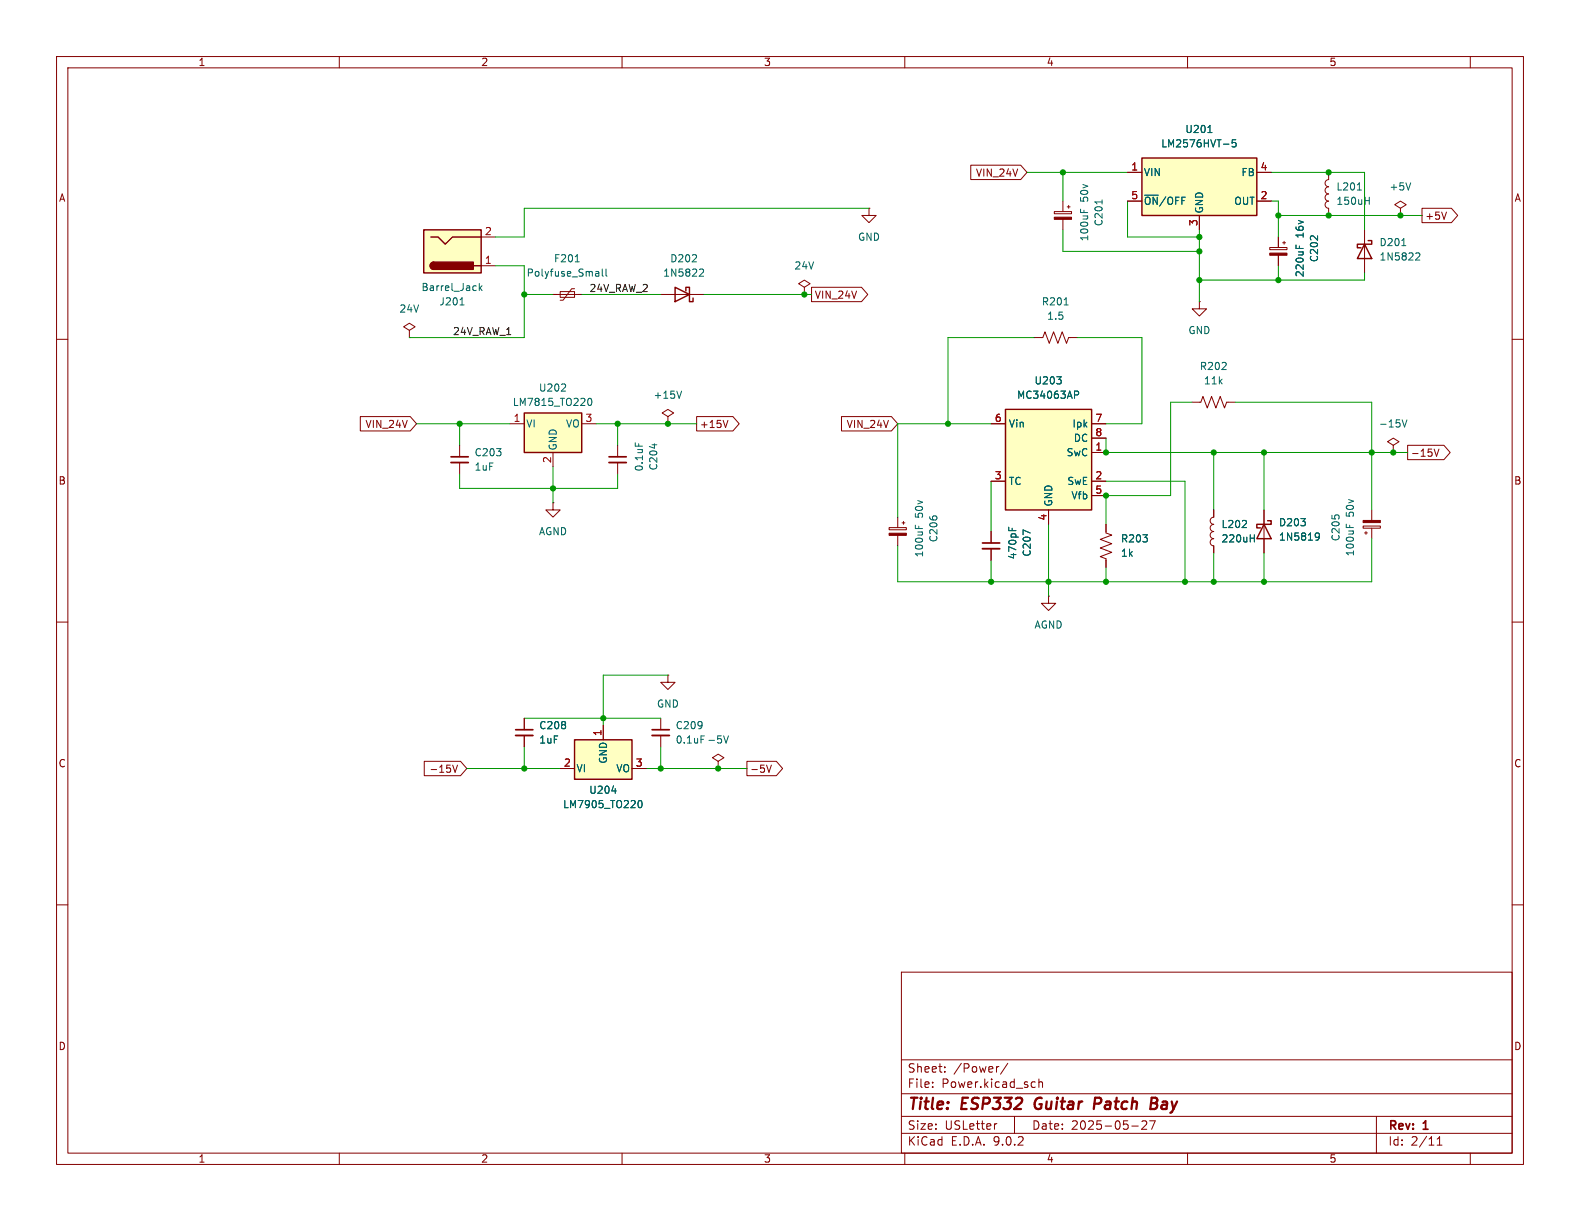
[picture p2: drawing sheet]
<svg xmlns="http://www.w3.org/2000/svg" width="279mm" height="216mm" viewBox="0 0 279 216" stroke-linecap="round" stroke-linejoin="round" font-family="sans-serif">
<g fill="none" stroke="#840000" stroke-width=".18">
<path d="M10 10h259.4v195.9h-259.4zM12 12h255.4v191.9h-255.4zM60 10v2M110 10v2M160 10v2M210 10v2M260 10v2M10 60h2M267.4 60h2M175.3 94v2M175.3 97v2.1M10 110h2"/>
<path d="M267.4 110h2M10 160h2M159.4 171.9h108v32h-108zM267.4 160h2M159.4 197.4h108M159.4 193.4h108M159.4 187.4h108M164.9 192.1v.2M164.9 191.4v.1M167.1 189.4v.2M167.1 188.7v.1M176.3 198.7l-.3 .1"/>
<path d="M176.6 188.6l-.2 .1M178.2 188l-1.3 1.9M179.4 197.4v3M182.6 191.3l.5 .1M183.1 192.2l-.5 .1M183.7 191.4l.2-.1 .4 .1 .1 .9M183.7 190.8v1.5M200.1 199.1h1.2M201.9 198.3l.6-.1 .2 .1 .1 .3-.9 1.1h.9M203.3 198.2h1l-.7 1.5M243.4 197.4v6.5M60 203.9v2"/>
<path d="M110 203.9v2M159.4 200.4h108M160 203.9v2M210 203.9v2M254.1 202.5h.9M254.1 201.4l.5-.4v1.5M260 203.9v2"/>
</g>
<path d="M183.2 194.4a1.27 1.27 0 0 0 0 1.6M194.4 194.1h-.7l-.3 2M194.5 195.1l-1 .1M203.5 195.1h.7M203.7 194.1h.6a.49 .49 0 0 1 .4 .5 .49 .49 0 0 1-.5 .5M204.2 195.1l.3 .1a.58 .58 0 0 1-.3 .9h-.8" fill="none" stroke="#840000" stroke-width=".4"/>
<path d="M173.7 96h3.1" fill="none" stroke="#840000" stroke-width=".3"/>
<path d="M173.7 97h3.1" fill="none" stroke="#840000" stroke-width=".33"/>
<path d="M178.4 93.2v.6M179 93.4v.4M182.2 94.3l-1.3-.6v.9" fill="none" stroke="#006464" stroke-width=".18"/>
<path d="M177.8 72.4h15.2v17.8h-15.2z" fill="#ffffc2"/>
<path d="M119.4 50.8l2.5 1.3-2.5 1.2zM121.3 51.4v-.6h.6v2.5h.7v-.6M177.8 72.4h15.2v17.8h-15.2z" fill="none" stroke="#840000" stroke-width=".25"/>
<g fill="none" stroke="#840000" stroke-width=".18">
<path d="M153.7 36.8v1.3h1.2l-1.2 1.3-1.3-1.3h1.3M153.7 36.8h.1M186.4 37.4h3.1v.4h-3.1zM188 35.6v1.8M188 38.8v1.8M188.7 36.6h.5M189 36.3v.5M234.9 35.6a.63 .63 0 0 0-.6 .6 .63 .63 0 0 0 .6 .6v1.3M234.9 30.5v1.3a.64 .64 0 0 0-.6 .6 .64 .64 0 0 0 .6 .6 .64 .64 0 0 0-.6 .7 .64 .64 0 0 0 .6 .6 .63 .63 0 0 0-.6 .6 .63 .63 0 0 0 .6 .7M247.6 36.8l1.1-.6-1.1-.6-1 .6 1 .6v1.3M247.6 38.1h.1M116.8 52.1h7.7"/>
<path d="M142.2 50.8l1.1-.6-1.1-.7-1 .7 1 .6v1.3M142.2 52.1h.1M175.3 74.9h2.5M193 74.9h2.6M193 77.5h2.6M175.3 85.1h2.5M185.4 90.2v2.5M193 85.1h2.6M193 80h2.6M193 87.6h2.6"/>
</g>
<path d="M191.1 37v.6M191.7 37.2v.4M194.9 35.3v.8M240 33.6h.7M241.4 35.5h.7M242.1 34.9v1.2M249.5 32.3l-.5 1.3M123.9 47.6h.4l.1 .3-.8 .9h.8M186.9 66.6h.8l-.5 .5M187.6 67.2v.6M190 69.2h.5l.2 .2-.1 .4h-.6" fill="none" stroke="#006464" stroke-width=".18"/>
<path d="M186.4 38.4h3.1v.4h-3.1z" fill="#840000" stroke="#840000" stroke-width=".18"/>
<path d="M201.9 27.9h20.3v10.2h-20.3z" fill="#ffffc2"/>
<path d="M201.9 27.9h20.3v10.2h-20.3zM223.5 92.7l1.3 2.6h-2.6zM224.2 92.1h.6v.6h-2.6v.6h.7" fill="none" stroke="#840000" stroke-width=".25"/>
<g fill="none" stroke="#840000" stroke-width=".18">
<path d="M199.4 30.5h2.5M199.4 35.6h2.5M212.1 38.1v2.5M222.2 30.5h2.6M222.2 35.6h2.6M72.4 58.4l1-.6-1-.6-1 .6 1 .6v1.3M72.4 59.7h.1M182.9 59.7h1.5l.4-1 .7 2 .8-2 .8 2 .7-2 .8 2 .4-1h1.5M212.1 53.3v1.3h1.3l-1.3 1.3-1.3-1.3h1.3M212.1 53.3h.1M224.5 43.8h3.1v.3h-3.1zM226.1 41.9v1.9"/>
<path d="M226.1 45.1v1.9M226.8 42.9h.5M227.1 42.7v.5M118.1 73.7l1-.7-1-.6-1 .6 1 .7v1.2M118.1 74.9h.1M210.8 71.1h1.5l.4-1 .8 2 .7-2 .8 2 .8-2 .7 2 .4-1h1.5M246.4 78.7l1-.6-1-.6-1 .6 1 .6v1.3M97.8 88.9v1.3h1.3l-1.3 1.2-1.3-1.2h1.3M97.8 88.9h.1M214.6 91.4a.64 .64 0 0 0-.6 .7 .64 .64 0 0 0 .6 .6 .64 .64 0 0 0-.6 .7 .64 .64 0 0 0 .6 .6 .64 .64 0 0 0-.6 .6 .64 .64 0 0 0 .6 .7 .63 .63 0 0 0-.6 .6 .63 .63 0 0 0 .6 .6v1.3M214.6 90.2v1.2M223.5 90.2v7.6"/>
<path d="M241 93h3.1v.4h-3.1zM241.3 94.2h.5M241.6 94v.5M242.6 90.2v1.8M242.6 93.4v1.9M246.4 80h.1M185.4 105.4v1.3h1.3l-1.3 1.3-1.3-1.3h1.3M185.4 105.4h.1M116.8 127v2M116.8 130v2.1M127 134.6l1-.6-1-.6-1 .6 1 .6v1.3M127 135.9h.1"/>
</g>
<g fill="none" stroke="#006464" stroke-width=".18">
<path d="M213.6 23.4h.7M216.4 25.5h.9M218.5 24.7h-.6v.6l.1-.1 .5 .1 .1 .1-.1 .5-.2 .1-.4-.1M188.2 53.9h.7M229.2 43.3v.6M229.8 43.5v.4M120.5 69.2l-.4 1.2M248 74.2l.4 1.3 .4-1.3M219.6 93.3h.8M220.4 92.1v.5M221.1 95.2h.7M221.8 94.6v1.2"/>
<path d="M232.7 94.3l.4-.1 .1 .2a.84 .84 0 0 1-.3 1.1h-.2M233.3 94.8l-.2 .2h-.4M238.1 92.7v.6M238.7 92.9v.4M128 130.1l.4 1.3 .4-1.3"/>
</g>
<g fill="#840000" stroke="#840000" stroke-width=".18">
<path d="M224.5 44.8h3.1v.3h-3.1z"/>
<path d="M241 92h3.1v.4h-3.1z"/>
</g>
<path d="M115.3 129h3.1" fill="none" stroke="#840000" stroke-width=".3"/>
<path d="M115.3 130h3.1" fill="none" stroke="#840000" stroke-width=".33"/>
<path d="M101.6 130.8h10.2v7h-10.2z" fill="#ffffc2"/>
<path d="M241.3 43.2l1.3 2.5h-2.6zM241.9 42.5h.7v.7h-2.6v.6h.7M101.6 130.8h10.2v7h-10.2z" fill="none" stroke="#840000" stroke-width=".25"/>
<path d="M97.8 52.1h5.1M99.1 51.6h2.5v1h-2.5zM101.6 51.1h-.5l-1.5 2h-.5M241.3 40.6v7.7M195.6 92.7v1.5l1 .4-2 .8 2 .7-2 .8 2 .8-2 .7 1 .4v1.5M118.1 119.4v1.3h1.3l-1.3 1.2-1.3-1.2h1.3M118.1 119.4h.1M92.7 127v2M92.7 130v2.1M99.1 135.9h2.5M106.7 128.3v2.5M111.8 135.9h2.5" fill="none" stroke="#840000" stroke-width=".18"/>
<path d="M101.7 46.3h.7M105.7 48l.2 .2v.6M105.9 48.8h-.4M105.9 48.3l-.4 .1M106.5 47.6v1.1l.2 .1M107.2 47.6v1.1l.1 .1M247.9 43.4h.7M250.5 44.7l.5 .1 .1 .3-.8 .9h.8M108.2 139.9h.8M113 141.6l.1-.1a.68 .68 0 0 1 .5 .7 .68 .68 0 0 1-.5 .6 .84 .84 0 0 1-.1-1.2z" fill="none" stroke="#006464" stroke-width=".18"/>
<path d="M91.2 129h3" fill="none" stroke="#840000" stroke-width=".3"/>
<path d="M91.2 130h3" fill="none" stroke="#840000" stroke-width=".33"/>
<path d="M92.7 73h10.2v7h-10.2z" fill="#ffffc2"/>
<path d="M92.7 73h10.2v7h-10.2z" fill="none" stroke="#840000" stroke-width=".25"/>
<path d="M81.3 78.7v2.1M90.2 74.9h2.5M102.9 74.9h2.5M109.2 78.7v2.1M81.3 81.8v2M97.8 80v2.6M109.2 81.8v2M157.2 93.3h3.1v.4h-3.1zM158.7 91.4v1.9M158.7 94.7v1.8M159.5 92.5h.5M159.8 92.2v.5" fill="none" stroke="#840000" stroke-width=".18"/>
<path d="M99.2 69.2h.8M100 68v.4M104.1 70.5l.1-.1a.68 .68 0 0 1 .5 .7 .68 .68 0 0 1-.5 .6 .84 .84 0 0 1-.1-1.2zM112.3 78.3v.6M115.7 78.5v.8M161.9 92.9v.6M162.5 93v.5" fill="none" stroke="#006464" stroke-width=".18"/>
<path d="M157.2 94.3h3.1v.4h-3.1z" fill="#840000" stroke="#840000" stroke-width=".18"/>
<path d="M79.8 80.8h3M107.7 80.8h3" fill="none" stroke="#840000" stroke-width=".3"/>
<path d="M79.8 81.8h3M107.7 81.8h3" fill="none" stroke="#840000" stroke-width=".33"/>
<path d="M74.9 40.6h10.2v7.7h-10.2z" fill="#ffffc2"/>
<path d="M74.9 40.6h10.2v7.7h-10.2zM76.2 41.9h1.3l1.2 1.3 1.3-1.3h5.1M76.7 46.4a.64 .64 0 0 0-.6 .6 .64 .64 0 0 0 .6 .6M83.8 47h1.3" fill="none" stroke="#840000" stroke-width=".25"/>
<g fill="#840000" stroke="#840000" stroke-width=".25">
<path d="M76.3 46.5l.4-.1v1.2a.63 .63 0 0 1-.6-.4 .63 .63 0 0 1 .2-.7z"/>
<path d="M76.7 46.4h7v1.2h-7z"/>
</g>
<g fill="none" stroke="#840000" stroke-width=".18">
<path d="M171.7 29.2h8.8l1.1 1.3-1.1 1.3h-8.8zM199.4 30.5h2.5M199.4 35.6h2.5M212.1 38.1v2.5M222.2 30.5h2.6M222.2 35.6h2.6M251.5 36.8h5.2l1.1 1.3-1.1 1.3h-5.2zM255.8 37.5l-.4 1.3M85.1 47h2.5M85.1 41.9h2.5M143.5 50.8h8.8l1.2 1.3-1.2 1.2h-8.8zM226.1 41.9v1.9"/>
<path d="M226.1 45.1v1.9M63.7 73.7h8.8l1.2 1.2-1.2 1.3h-8.8zM123.2 73.7h6.4l1.1 1.2-1.1 1.3h-6.4zM128.7 74.3l-.4 1.3M148.8 73.7h8.8l1.1 1.2-1.1 1.3h-8.8zM175.3 74.9h2.5M193 74.9h2.6M193 77.5h2.6M248.9 78.7h6.4l1.1 1.3-1.1 1.3h-6.4zM253.6 79.4l.4 1.3 .5-1.3M175.3 85.1h2.5M175.3 94v2"/>
<path d="M175.3 97v2.1M185.4 90.2v2.5M193 85.1h2.6M193 80h2.6M193 87.6h2.6M195.6 92.7v1.3M195.6 99.1v1.2M214.6 90.2v1.2M214.6 96.5v1.3M223.5 90.2v2.5M223.5 95.3v2.5M75 134.6h6.4l1.1 1.3-1.1 1.3h-6.4z"/>
<path d="M80.1 135.3l.4 1.3 .4-1.3M92.7 127v2M92.7 130v2.1M99.1 135.9h2.5M106.7 128.3v2.5M111.8 135.9h2.5M132.1 134.6h5.2l1.1 1.3-1.1 1.3h-5.2zM135.6 135.3l.4 1.3 .4-1.3"/>
</g>
<g fill="none" stroke="#006464" stroke-width=".18">
<path d="M213.6 23.4h.7M216.4 25.5h.9M218.5 24.7h-.6v.6l.1-.1 .5 .1 .1 .1-.1 .5-.2 .1-.4-.1M81.3 53.9h.8M84.8 50.1v1.3M84.9 50.9l.3 .5M85.2 50.5l-.4 .5M229.2 43.3v.6M229.8 43.5v.4M186.9 66.6h.8l-.5 .5M187.6 67.2v.6M190 69.2h.5l.2 .2-.1 .4h-.6"/>
<path d="M178.4 93.2v.6M179 93.4v.4M182.2 94.3l-1.3-.6v.9M219.6 93.3h.8M220.4 92.1v.5M221.1 95.2h.7M221.8 94.6v1.2M232.7 94.3l.4-.1 .1 .2a.84 .84 0 0 1-.3 1.1h-.2M233.3 94.8l-.2 .2h-.4M108.2 139.9h.8M113 141.6l.1-.1a.68 .68 0 0 1 .5 .7 .68 .68 0 0 1-.5 .6 .84 .84 0 0 1-.1-1.2z"/>
</g>
<g fill="none" stroke="#009600" stroke-width=".18">
<path d="M153.7 36.8h-61v5.1h-5.1M181.6 30.5h17.8M188 30.5v5.1M199.4 35.6v6.3h12.7M224.8 35.6h1.3v6.3M224.8 30.5h16.5v10.1M226.1 38.1h25.4M87.6 47h5.1v12.7h-20.3M92.7 52.1h5.1M102.9 52.1h13.9M124.5 52.1h19M182.9 59.7h-15.3v15.2"/>
<path d="M188 40.6v3.9h24.1M190.5 59.7h11.4v15.2h-6.3M212.1 40.6v12.7M226.1 47v2.5M241.3 48.3v1.2h-29.2M73.7 74.9h16.5M81.3 74.9v3.8M105.4 74.9h17.8M109.2 74.9v3.8M175.3 74.9h-16.6v16.5M195.6 77.5v2.5h53.3M210.8 71.1h-3.8v16.5h-11.4v5.1"/>
<path d="M218.4 71.1h24.2v19.1M81.3 83.8v2.6h27.9v-2.6M97.8 82.6v6.3M175.3 85.1v8.9M175.3 99.1v3.8M185.4 92.7v12.7M195.6 85.1h13.9v17.8M214.6 80v10.2M214.6 97.8v5.1M223.5 80v10.2M223.5 97.8v5.1M242.6 95.3v7.6h-83.9v-6.4"/>
<path d="M118.1 119.4h-11.4v8.9M195.6 100.3v2.6M82.5 135.9h16.6M92.7 132.1v3.8M92.7 127h24.1M114.3 135.9h17.8M116.8 132.1v3.8"/>
</g>
<g fill="#009600" stroke="#009600" stroke-width=".18">
<circle cx="167.6" cy="74.9" r=".46"/>
<circle cx="209.5" cy="102.9" r=".46"/>
<circle cx="195.6" cy="102.9" r=".46"/>
<circle cx="142.2" cy="52.1" r=".46"/>
<circle cx="185.4" cy="102.9" r=".46"/>
<circle cx="175.3" cy="102.9" r=".46"/>
<circle cx="195.6" cy="80" r=".46"/>
<circle cx="223.5" cy="102.9" r=".46"/>
<circle cx="246.4" cy="80" r=".46"/>
<circle cx="242.6" cy="80" r=".46"/>
<circle cx="223.5" cy="80" r=".46"/>
<circle cx="214.6" cy="102.9" r=".46"/>
<circle cx="195.6" cy="87.6" r=".46"/>
<circle cx="214.6" cy="80" r=".46"/>
<circle cx="212.1" cy="49.5" r=".46"/>
<circle cx="212.1" cy="44.5" r=".46"/>
<circle cx="212.1" cy="41.9" r=".46"/>
<circle cx="226.1" cy="49.5" r=".46"/>
<circle cx="234.9" cy="38.1" r=".46"/>
<circle cx="234.9" cy="30.5" r=".46"/>
<circle cx="188" cy="30.5" r=".46"/>
<circle cx="226.1" cy="38.1" r=".46"/>
<circle cx="247.6" cy="38.1" r=".46"/>
<circle cx="92.7" cy="52.1" r=".46"/>
<circle cx="109.2" cy="74.9" r=".46"/>
<circle cx="118.1" cy="74.9" r=".46"/>
<circle cx="97.8" cy="86.4" r=".46"/>
<circle cx="81.3" cy="74.9" r=".46"/>
<circle cx="106.7" cy="127" r=".46"/>
<circle cx="127" cy="135.9" r=".46"/>
<circle cx="116.8" cy="135.9" r=".46"/>
<circle cx="92.7" cy="135.9" r=".46"/>
</g>
<g font-size="2.8" fill="#840000">
<text x="160.4" y="196.8">Title:</text>
<text x="170.1" y="196.8">ESP332</text>
<text x="183.8" y="196.8">Guitar</text>
<text x="195.1" y="196.8">Patch</text>
<text x="205.9" y="196.8">Bay</text>
</g>
<g font-size="2.1" fill="#840000">
<text x="160.4" y="189.9">Sheet:</text>
<text x="168.6" y="189.9">/Power/</text>
<text x="160.4" y="192.6">File:</text>
<text x="166.5" y="192.6">Power.kicad_sch</text>
<text x="160.4" y="202.8">KiCad</text>
<text x="160.4" y="200">Size:</text>
<text x="167.1" y="200">USLetter</text>
<text x="168.1" y="202.8">E.D.A.</text>
<text x="175.7" y="202.8">9.0.2</text>
<text x="182.4" y="200">Date:</text>
<text x="189.4" y="200">2025-05-27</text>
<text x="245.4" y="200.2">Rev:</text>
<text x="245.4" y="202.8">Id:</text>
<text x="249.5" y="202.8">2/11</text>
<text x="251.8" y="200.2">1</text>
</g>
<g font-size="1.8" fill="#840000">
<text x="35" y="11.9">1</text>
<text x="85" y="11.9">2</text>
<text x="135" y="11.9">3</text>
<text x="185" y="11.9">4</text>
<text x="235" y="11.9">5</text>
<text x="10.3" y="35.9">A</text>
<text x="172.5" y="31.4">VIN_24V</text>
<text x="267.7" y="35.9">A</text>
<text x="251.9" y="39.1">+5V</text>
<text x="144" y="53">VIN_24V</text>
<text x="64.5" y="75.9">VIN_24V</text>
<text x="123.7" y="75.9">+15V</text>
<text x="149.6" y="75.9">VIN_24V</text>
<text x="249.4" y="81">-15V</text>
<text x="10.3" y="85.9">B</text>
<text x="267.7" y="85.9">B</text>
<text x="10.3" y="135.9">C</text>
<text x="75.8" y="136.8">-15V</text>
<text x="132.6" y="136.8">-5V</text>
<text x="267.7" y="135.9">C</text>
<text x="10.3" y="185.9">D</text>
<text x="267.7" y="185.9">D</text>
<text x="35" y="205.8">1</text>
<text x="85" y="205.8">2</text>
<text x="135" y="205.8">3</text>
<text x="185" y="205.8">4</text>
<text x="235" y="205.8">5</text>
</g>
<g font-size="1.8" fill="#006464">
<text x="209.5" y="23.7">U201</text>
<text x="205.2" y="26.3">LM2576HVT-5</text>
<text x="192.6" y="35.7" transform="rotate(-90 192.6 35.7)">50v</text>
<text x="202.2" y="31.3">VIN</text>
<text x="219.4" y="31.3">FB</text>
<text x="236.2" y="33.9">L201</text>
<text x="245.6" y="33.9">+5V</text>
<text x="195.2" y="40.1" transform="rotate(-90 195.2 40.1)">C201</text>
<text x="202.2" y="36.4">~{ON}/OFF</text>
<text x="213" y="37.8" transform="rotate(-90 213 37.8)">GND</text>
<text x="218.2" y="36.4">OUT</text>
<text x="236.2" y="36.4">150uH</text>
<text x="97.9" y="46.6">F201</text>
<text x="118.4" y="46.6">D202</text>
<text x="140.4" y="47.9">24V</text>
<text x="151.6" y="42.8">GND</text>
<text x="192.6" y="42.8" transform="rotate(-90 192.6 42.8)">100uF</text>
<text x="230.7" y="42.1" transform="rotate(-90 230.7 42.1)">16v</text>
<text x="233.3" y="46.5" transform="rotate(-90 233.3 46.5)">C202</text>
<text x="243.8" y="43.7">D201</text>
<text x="243.8" y="46.3">1N5822</text>
<text x="74.4" y="51.7">Barrel_Jack</text>
<text x="93" y="49.1">Polyfuse_Small</text>
<text x="117.2" y="49.1">1N5822</text>
<text x="230.7" y="49.1" transform="rotate(-90 230.7 49.1)">220uF</text>
<text x="70.5" y="55.5">24V</text>
<text x="77.6" y="54.2">J201</text>
<text x="184.1" y="54.2">R201</text>
<text x="185.1" y="56.7">1.5</text>
<text x="210.1" y="59.3">GND</text>
<text x="212.1" y="65.6">R202</text>
<text x="90.6" y="72">LM7815_TO220</text>
<text x="95.2" y="69.4">U202</text>
<text x="115.5" y="70.7">+15V</text>
<text x="179.8" y="70.7">MC34063AP</text>
<text x="182.8" y="68.2">U203</text>
<text x="212.8" y="68.2">11k</text>
<text x="93" y="75.8">VI</text>
<text x="100" y="75.8">VO</text>
<text x="178.3" y="75.8">Vin</text>
<text x="189.5" y="75.8">Ipk</text>
<text x="243.7" y="75.8">-15V</text>
<text x="83.8" y="80.9">C203</text>
<text x="83.8" y="83.4">1uF</text>
<text x="98.7" y="79.8" transform="rotate(-90 98.7 79.8)">GND</text>
<text x="113.9" y="83.5" transform="rotate(-90 113.9 83.5)">0.1uF</text>
<text x="116.4" y="83.3" transform="rotate(-90 116.4 83.3)">C204</text>
<text x="188.5" y="80.9">SwC</text>
<text x="189.8" y="78.3">DC</text>
<text x="178.3" y="86">TC</text>
<text x="186.3" y="89.7" transform="rotate(-90 186.3 89.7)">GND</text>
<text x="188.6" y="86">SwE</text>
<text x="189.4" y="88.5">Vfb</text>
<text x="95.2" y="94.8">AGND</text>
<text x="163.4" y="91.6" transform="rotate(-90 163.4 91.6)">50v</text>
<text x="166" y="96" transform="rotate(-90 166 96)">C206</text>
<text x="215.9" y="93.6">L202</text>
<text x="226.1" y="93.3">D203</text>
<text x="226.1" y="95.8">1N5819</text>
<text x="237.1" y="95.8" transform="rotate(-90 237.1 95.8)">C205</text>
<text x="239.6" y="91.4" transform="rotate(-90 239.6 91.4)">50v</text>
<text x="163.4" y="98.6" transform="rotate(-90 163.4 98.6)">100uF</text>
<text x="179.9" y="99" transform="rotate(-90 179.9 99)">470pF</text>
<text x="182.5" y="98.5" transform="rotate(-90 182.5 98.5)">C207</text>
<text x="198.1" y="96.1">R203</text>
<text x="198.1" y="98.7">1k</text>
<text x="215.9" y="96.1">220uH</text>
<text x="239.6" y="98.5" transform="rotate(-90 239.6 98.5)">100uF</text>
<text x="182.8" y="111.4">AGND</text>
<text x="116.1" y="125.3">GND</text>
<text x="95.3" y="129.1">C208</text>
<text x="95.3" y="131.7">1uF</text>
<text x="119.4" y="129.1">C209</text>
<text x="119.4" y="131.7">0.1uF -5V</text>
<text x="101.9" y="136.8">VI</text>
<text x="107.5" y="135.1" transform="rotate(-90 107.5 135.1)">GND</text>
<text x="108.9" y="136.8">VO</text>
<text x="99.5" y="143.1">LM7905_TO220</text>
<text x="104.1" y="140.6">U204</text>
</g>
<g font-size="1.8" fill="#a90000">
<text x="200" y="30.2">1</text>
<text x="200" y="35.3">5</text>
<text x="222.8" y="30.2">4</text>
<text x="222.8" y="35.3">2</text>
<text x="85.7" y="41.7">2</text>
<text x="211.8" y="40.1" transform="rotate(-90 211.8 40.1)">3</text>
<text x="85.7" y="46.7">1</text>
<text x="90.7" y="74.7">1</text>
<text x="103.4" y="74.7">3</text>
<text x="175.8" y="74.7">6</text>
<text x="193.6" y="74.7">7</text>
<text x="193.6" y="77.2">8</text>
<text x="97.5" y="82" transform="rotate(-90 97.5 82)">2</text>
<text x="193.6" y="79.8">1</text>
<text x="175.8" y="84.8">3</text>
<text x="193.6" y="84.8">2</text>
<text x="193.6" y="87.4">5</text>
<text x="185.2" y="92.1" transform="rotate(-90 185.2 92.1)">4</text>
<text x="106.4" y="130.2" transform="rotate(-90 106.4 130.2)">1</text>
<text x="99.6" y="135.6">2</text>
<text x="112.3" y="135.6">3</text>
</g>
<g font-size="1.8" fill="#0f0f0f">
<text x="104.1" y="51.7">24V_RAW_2</text>
<text x="80" y="59.3">24V_RAW_1</text>
</g>
</svg>
